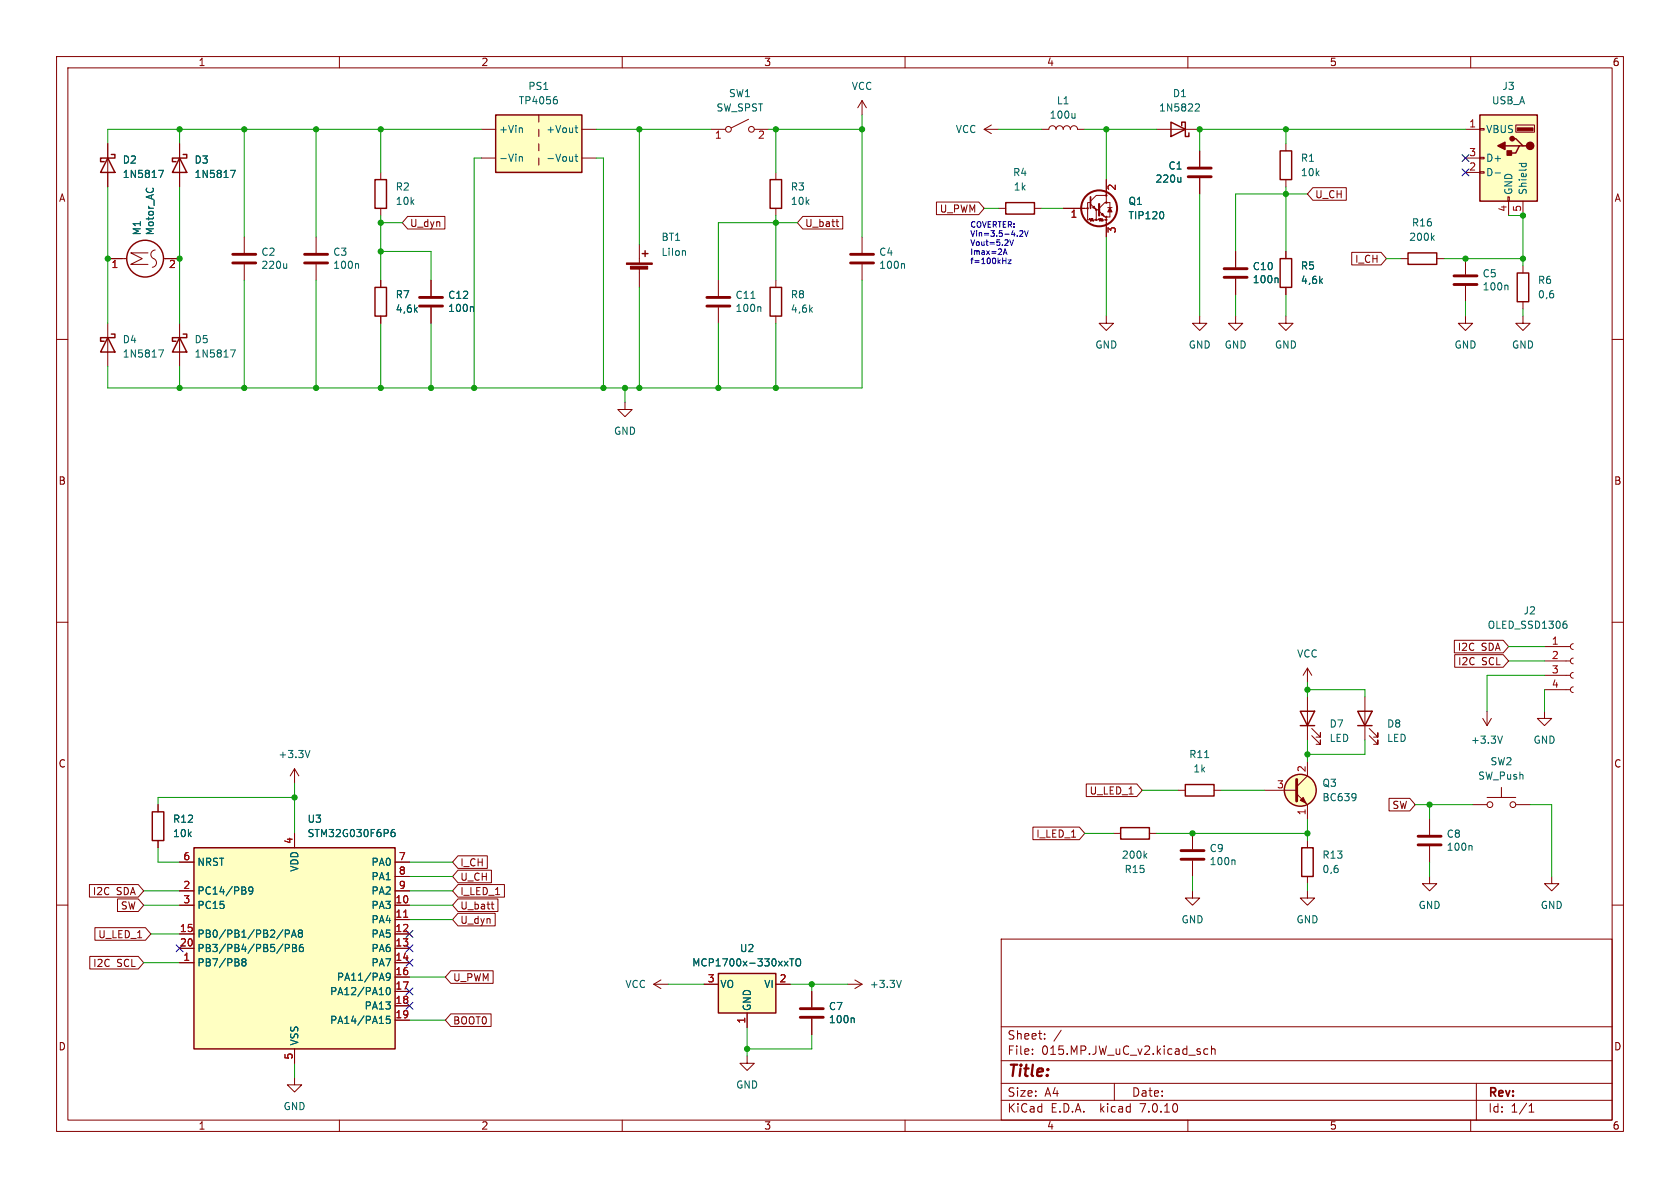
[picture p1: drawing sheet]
<svg xmlns="http://www.w3.org/2000/svg" width="297mm" height="210mm" viewBox="0 0 297 210" stroke-linecap="round" stroke-linejoin="round" font-family="sans-serif">
<g fill="none" stroke="#840000" stroke-width=".18">
<path d="M10 10h277v190h-277zM12 12h273v186h-273zM60 10v2M110 10v2M152.4 17.8v2.5M152.4 17.8l-.8 1.3M152.4 17.8l.8 1.3M160 10v2M210 10v2M260 10v2M19 25.4v7.6M31.7 25.4v7.6"/>
<path d="M67.3 30.5v1.3M67.3 36.8v1.3M72.1 38.3h6.6v2.2h-6.6l-1-1.1zM85.1 22.9h2.5M85.1 27.9h2.5M95.2 20.3v1.3M95.2 22.9v1.2M95.2 25.4v1.3M95.2 27.9v1.3M102.9 22.9h2.5M102.9 27.9h2.5M125.7 22.9h2.6"/>
<path d="M132.3 21.1l-3 1.5M133.3 22.9h2.6M137.2 30.5v1.3M137.2 36.8v1.3M141.9 38.3h7.1v2.2h-7.1l-.9-1.1zM147.8 39.2h.5M148 40h.3M165.6 35.7h7.4l1 1.1-1 1.1h-7.4zM174 22.9h2.5M174 22.9l1.3 .7M175.3 22.1l-1.3 .8M176.5 36.8h1.3"/>
<path d="M182.9 36.8h1.2M184.1 22.9h1.3a.64 .64 0 0 1 .7-.7 .64 .64 0 0 1 .6 .7 .64 .64 0 0 1 .6-.7 .64 .64 0 0 1 .7 .7 .64 .64 0 0 1 .6-.7 .64 .64 0 0 1 .6 .7 .64 .64 0 0 1 .7-.7 .64 .64 0 0 1 .6 .7h1.3M188 36.8h4.2M192.8 36.1l1 1h.5M192.8 35.8h-.5v3.1h.2l.2-.3 .1 .5 .1-.5 .1 .5 .2-.5 .1 .5 .1-.2h.4M192.8 35.6l1-1.1h1.8v1.3h-.3l-1 1M193.2 36.7l.2-.3 .3 .6zM193.8 37.1v1.8h.4l.1-.3 .1 .5 .2-.5 .1 .5 .1-.5 .1 .5 .2-.2h.5M194.3 37.3l1 1.1h.3v.5M194.7 38l.2-.3 .3 .5zM195.6 31.8v2.6M195.6 38.9v3"/>
<path d="M195.6 35.8h.6v.9M195.8 36.7h.8M196.2 37.5v.9h-.6M204.5 22.9h7.6M212.1 26.7v2.8M212.1 31.5v2.8M227.3 25.4v1.3M227.3 31.8v1.2M232.1 33.2h5.9v2.2h-5.9l-1-1.1zM259.1 22.9h2.5M259.1 30.5h2.5M259.1 27.9h2.5"/>
<path d="M261.6 30.4h.8v.2h-.8zM261.6 27.8h.8v.3h-.8zM261.6 22.7h.8v.3h-.8zM266.6 34.8h.2v.8h-.2zM266.7 35.6v2.5M268 22.1h3.3v1.3h-3.3zM269.2 35.6v2.5M10 60h2M19 57.2v7.6M19 45.7h3.4M26.2 44.7h-3.1l2 1-2 1h3.1M27.4 44.2a.84 .84 0 0 0-.7 .8 .84 .84 0 0 0 .7 .9 .79 .79 0 0 1 .2 .8 .79 .79 0 0 1-.7 .5"/>
<path d="M28.9 45.7h2.8M31.7 57.2v7.6M43.2 41.9v2.8M43.2 46.7v2.8M55.9 41.9v2.8M55.9 46.7v2.8M67.3 49.5v1.3M67.3 55.9v1.3M76.2 49.5v2.8M76.2 54.4v2.8M113 43.2v3.3M113 47.5v3.3"/>
<path d="M127 49.5v2.8M127 54.4v2.8M137.2 49.5v1.3M137.2 55.9v1.3M152.4 41.9v2.8M152.4 46.7v2.8M195.6 55.9v1.3h1.2l-1.2 1.2-1.3-1.2h1.3M212.1 55.9v1.3h1.3l-1.3 1.2-1.3-1.2h1.3M218.4 55.9v1.3h1.3l-1.3 1.2-1.2-1.2h1.2M218.4 44.5v2.7M218.4 49.3v2.8M227.3 55.9v1.3h1.3l-1.3 1.2-1.2-1.2h1.2"/>
<path d="M227.3 44.5v1.2M227.3 50.8v1.3M239 44.6h5.2l.9 1.1-.9 1.1h-5.2zM247.6 45.7h1.3M254 45.7h1.3M259.1 55.9v1.3h1.2l-1.2 1.2-1.3-1.2h1.3M259.1 45.7v2.8M259.1 50.5v2.8M269.2 55.9v1.3h1.3l-1.3 1.2-1.2-1.2h1.2M269.2 47v1.3M269.2 53.3v1.3M285 60h2"/>
<path d="M110.5 71.1v1.3h1.3l-1.3 1.3-1.3-1.3h1.3M10 110h2M231.1 118.1l-.7 1.3M231.1 118.1v2.6M231.1 118.1l.8 1.3M257.1 113.2h8.6l1 1.1-1 1.1h-8.6zM257.2 115.7h8.5l1 1.1-1 1.2h-8.5zM273 119.4h4.6M273 116.8h4.6M273 114.3h4.6M278.1 118.9l-.3 .1-.2 .4 .2 .3 .3 .2M278.1 116.3l-.3 .2-.2 .3 .2 .4 .3 .1"/>
<path d="M278.1 113.8l-.3 .2-.2 .3 .2 .4 .3 .1M285 110h2M52.1 135.9l-.8 1.3M52.1 135.9v2.5M52.1 135.9l.7 1.3M192 138.6h9l.9 1.1-.9 1.1h-9zM208.3 139.7h1.2M214.6 139.7h1.3M223.5 139.7h5.7M231.1 123.2v7.6M231.1 134.6v2.6l-1.9 1.9M231.9 130l1.5 1.6v-.8v.8h-.7"/>
<path d="M231.9 128.8l1.5 1.5v-.8v.8h-.7M241.3 123.2v7.6M242.1 130l1.5 1.6v-.8v.8h-.8M242.1 128.8l1.5 1.5v-.8v.8h-.8M262.1 127l.8 1.3M262.9 125.7v2.6M263.7 127l-.8 1.3M265.4 139.2v1.8M273 125.7v1.3h1.3l-1.3 1.3-1.2-1.3h1.2M273 121.9h4.6M278.1 121.4l-.3 .2-.2 .3 .2 .4 .3 .1M10 160h2"/>
<path d="M15.8 156.4h8.6l1 1.1-1 1.1h-8.6zM20.8 158.9h3.6l1 1.1-1 1.1h-3.6zM27.9 142.2v1.3M27.9 148.6v1.3M31.7 157.5h2.6M31.7 152.4h2.6M52.1 147.3v2.6M69.8 157.5h2.6M69.8 152.4h2.6M69.8 154.9h2.6M81 151.3h5.2v2.2h-5.2l-1-1.1zM81 156.4h8.2v2.2h-8.2l-1-1.1z"/>
<path d="M81 158.9h7v2.2h-7l-1-1.1zM81 153.8h5.9v2.3h-5.9l-1-1.2zM86.8 159.8h.5M182.6 146.2h8.2l1 1.1-1 1.1h-8.2zM196.8 147.3h1.3M203.2 147.3h1.3M210.8 157.5v1.3h1.3l-1.3 1.2-1.3-1.2h1.3M210.8 147.3v2.8M210.8 152.1v2.8M229.2 140.3l1.9 1.9v2.6M231.1 157.5v1.3h1.3l-1.3 1.2-1.2-1.2h1.2M231.1 148.6v1.3"/>
<path d="M231.1 154.9v1.3M245.6 141.1h3.6l1 1.1-1 1.2h-3.6zM252.7 154.9v1.3h1.3l-1.3 1.3-1.2-1.3h1.2M252.7 144.8v2.8M252.7 149.6v2.8M260.3 142.2h2.6M262.9 141h5.1M268 142.2h2.5M274.3 154.9v1.3h1.3l-1.3 1.3-1.3-1.3h1.3M285 160h2M15.9 169.1h8.5l1 1.1-1 1.1h-8.5zM16.8 164h8.9l1 1.1-1 1.1h-8.9z"/>
<path d="M31.7 170.2h2.6M31.7 160h2.6M31.7 165.1h2.6M31.7 167.6h2.6M69.8 170.2h2.6M69.8 160h2.6M69.8 162.6h2.6M69.8 165.1h2.6M69.8 167.6h2.6M69.8 172.7h2.6M69.8 175.3h2.6M69.8 177.8h2.6"/>
<path d="M79.7 171.6h7.5v2.2h-7.5l-1-1.1zM79.7 179.2h7.1v2.3h-7.1l-1-1.2zM81 161.4h6.5v2.3h-6.5l-1-1.1zM87.1 160.6l.2 .1M115.6 174h2.5M115.6 174l1.2 .8M116.8 173.2l-1.2 .8M124.5 174h2.5M132.1 179.1v2.5M137.2 174h2.5M143.5 175.3v2.8M149.9 174h2.5"/>
<path d="M151.1 173.2l1.3 .8M152.4 174l-1.3 .8M177 166h108v32h-108zM52.1 190.5v1.3h1.2l-1.2 1.2-1.3-1.2h1.3M52.1 185.4v2.6M60 198v2M69.8 180.3h2.6M110 198v2M132.1 186.7v1.3h1.2l-1.2 1.2-1.3-1.2h1.3M143.5 180.1v2.8M160 198v2M177 194.5h108"/>
<path d="M177 191.5h108M177 187.5h108M177 181.5h108M182.5 186.3v.1M182.5 185.5v.1M184.7 183.6v.1M184.7 182.8v.1M187.6 182.1l-1.3 2M197 191.5v3M210 198v2M213.5 185.5l-.4-.1-.3 .3v.4l.2 .2h.5M214.2 185.5l.2-.1 .3 .1 .1 .9"/>
<path d="M214.2 184.9v1.5M260 198v2M261 191.5v6.5M270.3 196.6h.9M270.3 195.5l.4-.4v1.5"/>
<circle cx="128.8" cy="22.9" r=".51"/>
<circle cx="132.8" cy="22.9" r=".51"/>
<circle cx="192.3" cy="36.8" r=".13"/>
<circle cx="193.8" cy="37.1" r=".13"/>
<circle cx="193.8" cy="38.9" r=".13"/>
<circle cx="195.6" cy="38.4" r=".13"/>
<circle cx="195.6" cy="34.5" r=".13"/>
<circle cx="195.6" cy="35.8" r=".13"/>
<circle cx="195.6" cy="38.9" r=".13"/>
<circle cx="263.4" cy="142.2" r=".51"/>
<circle cx="267.5" cy="142.2" r=".51"/>
</g>
<g fill="none" stroke="#840000" stroke-width=".25">
<path d="M19 27.9l1.3 2.6h-2.5zM19.7 27.3h.6v.6h-2.5v.7h.6M31.7 27.9l1.3 2.6h-2.5zM32.4 27.3h.6v.6h-2.5v.7h.6M66.3 31.8h2v5h-2zM87.6 20.3h15.3v10.2h-15.3zM136.1 31.8h2.1v5h-2.1zM177.8 35.8h5.1v2h-5.1zM207 21.6l2.5 1.3-2.5 1.2zM208.9 22.2v-.6h.6v2.5h.7v-.6M226.3 26.7h2v5.1h-2zM261.6 20.3h10.2v15.3h-10.2z"/>
<path d="M266.1 25.8h2.5M267.3 24.5h.7l1.2 1.3h.7M269.2 25.8h-.6l-.6 1.3h-1.3M19 59.7l1.3 2.5h-2.5zM19.7 59.1h.6v.6h-2.5v.6h.6M31.7 59.7l1.3 2.5h-2.5zM32.4 59.1h.6v.6h-2.5v.6h.6M66.3 50.8h2v5.1h-2zM113.5 44.8h1.1M114 44.3v1M136.1 50.8h2.1v5.1h-2.1zM226.3 45.7h2v5.1h-2z"/>
<path d="M248.9 44.7h5.1v2h-5.1zM268.2 48.3h2.1v5h-2.1zM209.5 138.7h5.1v2h-5.1zM229.9 125.7h2.5l-1.3 2.6zM229.9 128.3h2.5M240 125.7h2.6l-1.3 2.6zM240 128.3h2.6M26.9 143.5h2.1v5.1h-2.1zM34.3 149.9h35.5v35.5h-35.5zM198.1 146.3h5.1v2h-5.1zM230.1 149.9h2.1v5h-2.1zM127 172.1h10.2v7h-10.2z"/>
<circle cx="25.7" cy="45.7" r="3.3"/>
<circle cx="229.9" cy="139.7" r="2.82"/>
</g>
<g fill="none" stroke="#006464" stroke-width=".18">
<path d="M98.2 17.1h.2M98.3 17.6l.2 .2v.3l-.2 .3M211.5 18.4h.4l.1 .3-.7 .9h.7M28.1 30.1h.8l-.5 1.3M40.8 30.1h.8l-.5 1.3M91.8 27.7v.8M91.8 27.8l.2-.1h.3l.1 .8M92.2 22.6l.2 .2v.6M101.7 27.7h.4M101.7 22.6h.4M101.8 22.2v1.1l.3 .1M101.8 27.2v1.1l.3 .2"/>
<path d="M190 20.1v.8M190 20.8l-.1 .1M205.6 37.5l.1 .4-.1 .7M208.8 31.4v.8M208.8 32.1l-.2 .1M264.3 30.6h1M268.5 28.9h1.3M269 28.9v.3M269.8 28.9v.3M50.7 46.6v.8M50.7 47.3l-.2 .1M63.2 46.6l.2 .2v.6"/>
<path d="M83.5 54.2l.2 .2v.7M132.8 52.8h.7M134.3 54.2l.2 .2v.7M159.7 46.6l.2 .2v.6M225.8 49.1l.1 .2v.7M253.2 42l.3 .5M253.5 41.6l-.4 .5M266.4 50.4l.2 .2v.7M28.1 61.9h.8l-.5 1.2M40.8 61.9h.8l-.5 1.2M276.7 109.8h.2M276.8 110.3l.2 .2v.3l-.2 .3"/>
<path d="M54.8 132.7l-.4 1.2M213 133.9h.7M265.6 130.1l-.4 1.3M44.7 157.3l-.2 .3-.4-.1-.1-.2 .1-.4 .4-.1 .1 .1a.84 .84 0 0 1-.3 1.2h-.2M69.7 146.6l-.3 .1a.85 .85 0 0 0 0 1.2l.4-.1 .1-.4-.3-.3-.3 .1-.2 .2M202.4 151.2l.3 .5M202.7 150.9l-.4 .4M218.1 152l.2 .2v.7M239.6 140.3l.1 .1a1.07 1.07 0 0 1-.2 1M239.7 140.8l-.1 .2M260.1 149.5l.1 .1v.7M43 170l-.2-.2 .2-.3h.2l.3 .2-.3 .3"/>
<path d="M43 170l-.2 .3v.3l.2 .2 .4-.1 .1-.2v-.2l-.3-.3M43 170h.2M50.4 165.1l.6-.1 .2-.2-.1-.3-.7-.1v1.3M50.4 167.6h.6l.2-.2-.1-.3-.7-.2v1.3M51.5 165.7l.5-1.3 .4 1.3M51.7 165.3h.6M51.7 166.9h.4l.3 .3-.3 .4 .3 .1v.3l-.2 .2h-.5zM51.7 167.6h.4M53 165l-.3-.3 .3-.3h.2l.3 .3-.3 .3M53 165l-.3 .2 .1 .4 .2 .1 .3-.1 .2-.2-.1-.3-.2-.1M53 165h.2M53.5 166.9l-.3 .1a.86 .86 0 0 0 0 1.2l.4-.1v-.4l-.2-.3-.4 .1-.1 .2"/>
<path d="M68.4 174.7l.2-.1a.68 .68 0 0 1 .4 .6 .68 .68 0 0 1-.4 .6l-.2-.1-.1-.3zM68.9 179.6h-.6v.7l.2-.2 .4 .1 .1 .2-.1 .4-.1 .1-.5-.1M69 172.6l-.2 .2h-.4l-.1-.2 .1-.5 .4-.1 .1 .2a.84 .84 0 0 1-.3 1.1h-.2M139.6 169.5h.7M140 169.5v1.3M140.9 169.6l.1-.1a.43 .43 0 0 1 .5 .4v.4a.42 .42 0 0 1-.4 .5 .42 .42 0 0 1-.4-.5v-.4zM150.8 179.9l.2 .2v.7M159.3 173.3l-.4 1.3"/>
</g>
<g fill="#ffffc2" stroke="#ffffc2" stroke-width=".18">
<path d="M261.6 20.3h10.2v15.3h-10.2z"/>
<path d="M127 172.1h10.2v7h-10.2z"/>
<path d="M34.3 149.9h35.5v35.5h-35.5z"/>
<path d="M87.6 20.3h15.3v10.2h-15.3z"/>
<circle cx="229.9" cy="139.7" r="2.82"/>
</g>
<g fill="#840000" stroke="#840000" stroke-width=".25">
<path d="M264.8 25.8l1.3-.7v1.3z"/>
<path d="M266.4 26.7h.8v.7h-.8z"/>
<circle cx="270.5" cy="25.8" r=".63"/>
<circle cx="267.3" cy="24.5" r=".38"/>
</g>
<g fill="#840000" stroke="#840000" stroke-width=".18">
<path d="M268.2 22.6h2.8v.5h-2.8z"/>
<path d="M110.7 46.5h4.6v.2h-4.6z"/>
<path d="M111.5 47.1h3v.5h-3z"/>
<path d="M196.2 36.7l.4 .8h-.8z"/>
<path d="M229.9 141.5l.5-.5 .5 1z"/>
</g>
<g fill="none" stroke="#840000" stroke-width=".51">
<path d="M210.1 31.2h4M210.1 29.7h4M41.1 46.5h4.1M41.1 45h4.1M53.8 46.5h4.1M53.8 45h4.1M74.2 54.1h4M74.2 52.6h4M125 54.1h4M125 52.6h4M150.4 46.5h4M150.4 45h4"/>
<path d="M216.4 49h4.1M216.4 47.5h4.1M257 50.3h4.1M257 48.8h4.1M229.2 137.8v3.8M208.8 151.9h4.1M208.8 150.4h4.1M250.7 149.4h4.1M250.7 147.8h4.1M141.5 179.8h4M141.5 178.3h4"/>
</g>
<path d="M192.8 34.8v2" fill="none" stroke="#840000" stroke-width=".3"/>
<path d="M194.3 36.1v2" fill="none" stroke="#840000" stroke-width=".38"/>
<circle cx="194.3" cy="36.8" r="3.2" fill="none" stroke="#840000" stroke-width=".36"/>
<path d="M71.4 162.1h.7" fill="none" stroke="#a90000" stroke-width=".18"/>
<path d="M177.3 46.1h.5M177.4 45l.3-1 .3 1M177.5 44.7h.4M177.8 45.6v1M178.2 45.9h.5l-.5 .7h.5M178.5 42.4l.3 1 .4-1M180.3 40.9l.3-.1 .2 .3-.6 .7h.6M181.1 40.8l.4 1 .3-1" fill="none" stroke="#0000c2" stroke-width=".18"/>
<g fill="none" stroke="#009600" stroke-width=".18">
<path d="M19 33v24.2M31.7 22.9v2.5M31.7 33v24.2M43.2 22.9v19M55.9 22.9v19M67.3 22.9v7.6M67.3 38.1v11.4M67.3 39.4h3.8M85.1 22.9h-66.1v2.5M85.1 27.9h-1.3v40.7M105.4 22.9h20.3M105.4 27.9h1.3v40.7"/>
<path d="M113 22.9v20.3M135.9 22.9h16.5M137.2 22.9v7.6M137.2 38.1v11.4M141 39.4h-14v10.1M152.4 20.3v21.6M174 36.8h2.5M176.5 22.9h7.6M184.1 36.8h3.9M191.8 22.9h12.7M195.6 22.9v8.9M212.1 34.3v21.6"/>
<path d="M227.3 22.9v2.5M227.3 33v11.5M231.1 34.3h-12.7v10.2M259.1 22.9h-47v3.8M266.7 38.1h2.5v8.9M43.2 49.5v19.1M55.9 49.5v19.1M67.3 57.2v11.4M67.3 44.5h8.9v5M76.2 57.2v11.4M113 50.8v17.8M127 57.2v11.4"/>
<path d="M137.2 57.2v11.4M152.4 49.5v19.1h-133.4v-3.8M195.6 41.9v14M218.4 52.1v3.8M227.3 52.1v3.8M245.1 45.7h2.5M255.3 45.7h13.9M259.1 53.3v2.6M269.2 54.6v1.3M31.7 64.8v3.8M110.5 68.6v2.5M266.7 114.3h6.3"/>
<path d="M266.7 116.8h6.3M273 119.4h-10.1v6.3M52.1 138.4v8.9M201.9 139.7h6.4M215.9 139.7h7.6M231.1 121.9h10.2v1.3M231.1 120.7v2.5M231.1 130.8v3.8M241.3 130.8v2.6h-10.2M273 121.9v3.8M25.4 157.5h6.3M27.9 149.9v2.5h3.8"/>
<path d="M52.1 141h-24.2v1.2M72.4 157.5h7.6M72.4 152.4h7.6M72.4 154.9h7.6M191.8 147.3h5M204.5 147.3h26.6M210.8 154.9v2.6M231.1 144.8v3.8M231.1 156.2v1.3M250.2 142.2h10.1M252.7 142.2v2.6M252.7 152.4v2.5"/>
<path d="M270.5 142.2h3.8v12.7M25.4 160h6.3M25.4 170.2h6.3M26.7 165.1h5M72.4 160h7.6M72.4 162.6h7.6M72.4 172.7h6.3M118.1 174h6.4M139.7 174h10.2M143.5 174v1.3M52.1 188v2.5M72.4 180.3h6.3"/>
<path d="M132.1 181.6v5.1M143.5 182.9v2.5h-11.4"/>
</g>
<g fill="none" stroke="#000084" stroke-width=".18">
<path d="M258.5 29.9l1.2 1.2M258.5 27.3l1.2 1.2M259.7 29.9l-1.2 1.2M259.7 27.3l-1.2 1.2M31.1 167l1.3 1.2M32.4 167l-1.3 1.2M71.8 177.2l1.2 1.2M71.8 174.7l1.2 1.2M71.8 164.5l1.2 1.2M71.8 167l1.2 1.2M71.8 169.6l1.2 1.2M73 177.2l-1.2 1.2"/>
<path d="M73 174.7l-1.2 1.2M73 164.5l-1.2 1.2M73 167l-1.2 1.2M73 169.6l-1.2 1.2"/>
</g>
<g fill="#009600" stroke="#009600" stroke-width=".18">
<circle cx="227.3" cy="22.9" r=".46"/>
<circle cx="269.2" cy="38.1" r=".46"/>
<circle cx="269.2" cy="45.7" r=".46"/>
<circle cx="259.1" cy="45.7" r=".46"/>
<circle cx="137.2" cy="39.4" r=".46"/>
<circle cx="127" cy="68.6" r=".46"/>
<circle cx="137.2" cy="68.6" r=".46"/>
<circle cx="152.4" cy="22.9" r=".46"/>
<circle cx="113" cy="68.6" r=".46"/>
<circle cx="113" cy="22.9" r=".46"/>
<circle cx="137.2" cy="22.9" r=".46"/>
<circle cx="231.1" cy="147.3" r=".46"/>
<circle cx="143.5" cy="174" r=".46"/>
<circle cx="210.8" cy="147.3" r=".46"/>
<circle cx="132.1" cy="185.4" r=".46"/>
<circle cx="67.3" cy="44.5" r=".46"/>
<circle cx="43.2" cy="68.6" r=".46"/>
<circle cx="31.7" cy="68.6" r=".46"/>
<circle cx="31.7" cy="45.7" r=".46"/>
<circle cx="19" cy="45.7" r=".46"/>
<circle cx="31.7" cy="22.9" r=".46"/>
<circle cx="43.2" cy="22.9" r=".46"/>
<circle cx="231.1" cy="121.9" r=".46"/>
<circle cx="252.7" cy="142.2" r=".46"/>
<circle cx="231.1" cy="133.4" r=".46"/>
<circle cx="52.1" cy="141" r=".46"/>
<circle cx="106.7" cy="68.6" r=".46"/>
<circle cx="55.9" cy="22.9" r=".46"/>
<circle cx="67.3" cy="22.9" r=".46"/>
<circle cx="67.3" cy="39.4" r=".46"/>
<circle cx="67.3" cy="68.6" r=".46"/>
<circle cx="76.2" cy="68.6" r=".46"/>
<circle cx="55.9" cy="68.6" r=".46"/>
<circle cx="83.8" cy="68.6" r=".46"/>
<circle cx="110.5" cy="68.6" r=".46"/>
<circle cx="227.3" cy="34.3" r=".46"/>
<circle cx="212.1" cy="22.9" r=".46"/>
<circle cx="195.6" cy="22.9" r=".46"/>
</g>
<text font-size="2.8" fill="#840000" x="178" y="190.9">Title:</text>
<g font-size="2.1" fill="#840000">
<text x="178" y="184">Sheet:</text>
<text x="178" y="186.7">File:</text>
<text x="184.1" y="186.7">015.MP.JW_uC_v2.kicad_sch</text>
<text x="178" y="196.9">KiCad</text>
<text x="178" y="194.1">Size:</text>
<text x="184.7" y="194.1">A4</text>
<text x="185.7" y="196.9">E.D.A.</text>
<text x="194.6" y="196.9">kicad</text>
<text x="200" y="194.1">Date:</text>
<text x="201.8" y="196.9">7.0.10</text>
<text x="263" y="194.3">Rev:</text>
<text x="263" y="196.9">Id:</text>
<text x="267.1" y="196.9">1/1</text>
</g>
<g font-size="1.8" fill="#840000">
<text x="35" y="11.9">1</text>
<text x="85" y="11.9">2</text>
<text x="135" y="11.9">3</text>
<text x="185" y="11.9">4</text>
<text x="235" y="11.9">5</text>
<text x="285" y="11.9">6</text>
<text x="10.3" y="35.9">A</text>
<text x="232.4" y="35.2">U_CH</text>
<text x="285.3" y="35.9">A</text>
<text x="72.4" y="40.3">U_dyn</text>
<text x="142.2" y="40.3">U_batt</text>
<text x="166" y="37.8">U_PWM</text>
<text x="239.5" y="46.7">I_CH</text>
<text x="10.3" y="85.9">B</text>
<text x="285.3" y="85.9">B</text>
<text x="257.6" y="115.3">I2C</text>
<text x="257.7" y="117.8">I2C</text>
<text x="261.9" y="115.3">SDA</text>
<text x="261.9" y="117.8">SCL</text>
<text x="10.3" y="135.9">C</text>
<text x="285.3" y="135.9">C</text>
<text x="192.5" y="140.7">U_LED_1</text>
<text x="246.1" y="143.2">SW</text>
<text x="183.1" y="148.3">I_LED_1</text>
<text x="81.3" y="153.4">I_CH</text>
<text x="81.3" y="155.9">U_CH</text>
<text x="16.3" y="158.4">I2C</text>
<text x="20.6" y="158.4">SDA</text>
<text x="21.3" y="161">SW</text>
<text x="81.3" y="158.4">I_LED_1</text>
<text x="81.3" y="161">U_batt</text>
<text x="17.3" y="166.1">U_LED_1</text>
<text x="81.3" y="163.5">U_dyn</text>
<text x="16.4" y="171.1">I2C</text>
<text x="20.6" y="171.1">SCL</text>
<text x="80" y="173.7">U_PWM</text>
<text x="10.3" y="185.9">D</text>
<text x="80" y="181.3">BOOT0</text>
<text x="285.3" y="185.9">D</text>
<text x="35" y="199.9">1</text>
<text x="85" y="199.9">2</text>
<text x="135" y="199.9">3</text>
<text x="185" y="199.9">4</text>
<text x="235" y="199.9">5</text>
<text x="285" y="199.9">6</text>
</g>
<g font-size="1.8" fill="#006464">
<text x="93.3" y="16.1">PS1</text>
<text x="128.8" y="17.4">SW1</text>
<text x="150.5" y="16.1">VCC</text>
<text x="207.3" y="17.4">D1</text>
<text x="265.5" y="16.1">J3</text>
<text x="88.1" y="23.7">+Vin</text>
<text x="91.6" y="18.6">TP4056</text>
<text x="96.5" y="23.7">+Vout</text>
<text x="126.6" y="19.9">SW_SPST</text>
<text x="168.9" y="23.7">VCC</text>
<text x="185.5" y="21.2">100u</text>
<text x="186.7" y="18.6">L1</text>
<text x="204.8" y="19.9">1N5822</text>
<text x="262.6" y="23.7">VBUS</text>
<text x="263.7" y="18.6">USB_A</text>
<text x="21.6" y="29.1">D2</text>
<text x="34.3" y="29.1">D3</text>
<text x="88.1" y="28.8">-Vin</text>
<text x="96.5" y="28.8">-Vout</text>
<text x="229.9" y="28.8">R1</text>
<text x="262.6" y="28.8">D+</text>
<text x="21.6" y="31.7">1N5817</text>
<text x="34.3" y="31.7">1N5817</text>
<text x="69.9" y="33.9">R2</text>
<text x="139.7" y="33.9">R3</text>
<text x="179" y="31.3">R4</text>
<text x="179.1" y="33.9">1k</text>
<text x="204.2" y="32.5">220u</text>
<text x="206.5" y="30.2">C1</text>
<text x="229.9" y="31.3">10k</text>
<text x="262.6" y="31.3">D-</text>
<text x="267.6" y="34.5" transform="rotate(-90 267.6 34.5)">GND</text>
<text x="270.1" y="34.5" transform="rotate(-90 270.1 34.5)">Shield</text>
<text x="25.1" y="41.7" transform="rotate(-90 25.1 41.7)">M1</text>
<text x="27.4" y="41.7" transform="rotate(-90 27.4 41.7)">Motor_AC</text>
<text x="69.9" y="36.4">10k</text>
<text x="139.7" y="36.4">10k</text>
<text x="199.4" y="39">TIP120</text>
<text x="199.4" y="36.4">Q1</text>
<text x="249.5" y="40.2">R16</text>
<text x="46.1" y="45.4">C2</text>
<text x="46.1" y="47.7">220u</text>
<text x="58.8" y="45.4">C3</text>
<text x="58.8" y="47.7">100n</text>
<text x="116.8" y="42.8">BT1</text>
<text x="116.8" y="45.4">LiIon</text>
<text x="155.3" y="45.4">C4</text>
<text x="155.3" y="47.7">100n</text>
<text x="221.4" y="48">C10</text>
<text x="229.9" y="47.9">R5</text>
<text x="249" y="42.8">200k</text>
<text x="69.9" y="52.9">R7</text>
<text x="79.1" y="53">C12</text>
<text x="129.9" y="53">C11</text>
<text x="139.7" y="52.9">R8</text>
<text x="221.4" y="50.3">100n</text>
<text x="229.9" y="50.4">4,6k</text>
<text x="262" y="49.2">C5</text>
<text x="262" y="51.5">100n</text>
<text x="271.8" y="50.4">R6</text>
<text x="271.8" y="52.9">0,6</text>
<text x="69.9" y="55.5">4,6k</text>
<text x="79.1" y="55.3">100n</text>
<text x="129.9" y="55.3">100n</text>
<text x="139.7" y="55.5">4,6k</text>
<text x="21.6" y="60.9">D4</text>
<text x="21.6" y="63.4">1N5817</text>
<text x="34.3" y="60.9">D5</text>
<text x="34.3" y="63.4">1N5817</text>
<text x="193.5" y="61.8">GND</text>
<text x="210.1" y="61.8">GND</text>
<text x="216.4" y="61.8">GND</text>
<text x="225.3" y="61.8">GND</text>
<text x="257" y="61.8">GND</text>
<text x="267.2" y="61.8">GND</text>
<text x="108.5" y="77.1">GND</text>
<text x="262.9" y="111.4">OLED_SSD1306</text>
<text x="269.3" y="108.8">J2</text>
<text x="229.2" y="116.4">VCC</text>
<text x="235" y="128.8">D7</text>
<text x="235" y="131.4">LED</text>
<text x="245.1" y="128.8">D8</text>
<text x="245.1" y="131.4">LED</text>
<text x="259.9" y="131.7">+3.3V</text>
<text x="271" y="131.7">GND</text>
<text x="49.1" y="134.2">+3.3V</text>
<text x="210.1" y="134.2">R11</text>
<text x="210.9" y="136.8">1k</text>
<text x="263.4" y="135.5">SW2</text>
<text x="233.7" y="141.8">BC639</text>
<text x="233.7" y="139.3">Q3</text>
<text x="261.2" y="138">SW_Push</text>
<text x="30.5" y="148.2">10k</text>
<text x="30.5" y="145.6">R12</text>
<text x="54.3" y="145.6">U3</text>
<text x="54.3" y="148.2">STM32G030F6P6</text>
<text x="255.7" y="148.3">C8</text>
<text x="34.8" y="153.3">NRST</text>
<text x="52.9" y="154.2" transform="rotate(-90 52.9 154.2)">VDD</text>
<text x="65.6" y="153.3">PA0</text>
<text x="65.6" y="155.8">PA1</text>
<text x="198.2" y="152">200k</text>
<text x="198.7" y="154.5">R15</text>
<text x="213.8" y="150.8">C9</text>
<text x="213.8" y="153.1">100n</text>
<text x="233.7" y="152">R13</text>
<text x="233.7" y="154.5">0,6</text>
<text x="255.7" y="150.6">100n</text>
<text x="34.8" y="158.3">PC14/PB9</text>
<text x="34.8" y="160.9">PC15</text>
<text x="65.6" y="160.9">PA3</text>
<text x="65.6" y="158.3">PA2</text>
<text x="250.7" y="160.9">GND</text>
<text x="272.3" y="160.9">GND</text>
<text x="34.8" y="166">PB0/PB1/PB2/PA8</text>
<text x="65.6" y="163.4">PA4</text>
<text x="65.6" y="166">PA5</text>
<text x="208.8" y="163.4">GND</text>
<text x="229.1" y="163.4">GND</text>
<text x="34.8" y="171">PB7/PB8</text>
<text x="34.8" y="168.5">PB3/PB4/PB5/PB6</text>
<text x="59.5" y="173.6">PA11/PA9</text>
<text x="65.6" y="168.5">PA6</text>
<text x="65.6" y="171">PA7</text>
<text x="122.3" y="171">MCP1700x-330xxTO</text>
<text x="130.7" y="168.5">U2</text>
<text x="58.3" y="176.1">PA12/PA10</text>
<text x="64.4" y="178.7">PA13</text>
<text x="110.5" y="174.9">VCC</text>
<text x="127.3" y="174.9">VO</text>
<text x="132.9" y="178.8" transform="rotate(-90 132.9 178.8)">GND</text>
<text x="135" y="174.9">VI</text>
<text x="146.4" y="178.8">C7</text>
<text x="153.7" y="174.9">+3.3V</text>
<text x="52.9" y="184.9" transform="rotate(-90 52.9 184.9)">VSS</text>
<text x="58.3" y="181.2">PA14/PA15</text>
<text x="146.4" y="181.1">100n</text>
<text x="50" y="196.4">GND</text>
<text x="130" y="192.6">GND</text>
</g>
<g font-size="1.8" fill="#a90000">
<text x="259.6" y="22.6">1</text>
<text x="126.3" y="24.8">1</text>
<text x="133.9" y="24.8">2</text>
<text x="259.6" y="27.7">3</text>
<text x="197.6" y="33.8" transform="rotate(-90 197.6 33.8)">2</text>
<text x="259.6" y="30.2">2</text>
<text x="189.2" y="38.8">1</text>
<text x="197.6" y="41.3" transform="rotate(-90 197.6 41.3)">3</text>
<text x="266.4" y="37.5" transform="rotate(-90 266.4 37.5)">4</text>
<text x="269" y="37.5" transform="rotate(-90 269 37.5)">5</text>
<text x="19.6" y="47.7">1</text>
<text x="29.8" y="47.7">2</text>
<text x="274.2" y="114">1</text>
<text x="274.2" y="116.6">2</text>
<text x="274.2" y="119.1">3</text>
<text x="274.2" y="121.7">4</text>
<text x="230.9" y="136.6" transform="rotate(-90 230.9 136.6)">2</text>
<text x="225.7" y="139.4">3</text>
<text x="51.8" y="149.3" transform="rotate(-90 51.8 149.3)">4</text>
<text x="230.9" y="144.2" transform="rotate(-90 230.9 144.2)">1</text>
<text x="32.3" y="152.1">6</text>
<text x="70.4" y="152.1">7</text>
<text x="70.4" y="154.7">8</text>
<text x="32.3" y="157.2">2</text>
<text x="32.3" y="159.8">3</text>
<text x="69.8" y="159.8">10</text>
<text x="70.4" y="157.2">9</text>
<text x="31.7" y="164.8">15</text>
<text x="31.7" y="167.4">20</text>
<text x="69.8" y="162.3">11</text>
<text x="69.8" y="164.8">12</text>
<text x="69.8" y="167.4">13</text>
<text x="32.3" y="169.9">1</text>
<text x="69.8" y="169.9">14</text>
<text x="69.8" y="172.5">16</text>
<text x="125" y="173.7">3</text>
<text x="137.7" y="173.7">2</text>
<text x="69.8" y="175">17</text>
<text x="69.8" y="177.5">18</text>
<text x="69.8" y="180.1">19</text>
<text x="131.8" y="181" transform="rotate(-90 131.8 181)">1</text>
<text x="51.8" y="187.4" transform="rotate(-90 51.8 187.4)">5</text>
</g>
<g font-size="1.4" fill="#0000c2">
<text x="171.4" y="40.3">COVERTER:</text>
<text x="171.4" y="41.9">Vin=3.5-4.2V</text>
<text x="171.4" y="43.5">Vout=5.2V</text>
<text x="171.4" y="45.1">Imax=2A</text>
<text x="171.4" y="46.7">f=100kHz</text>
</g>
</svg>
